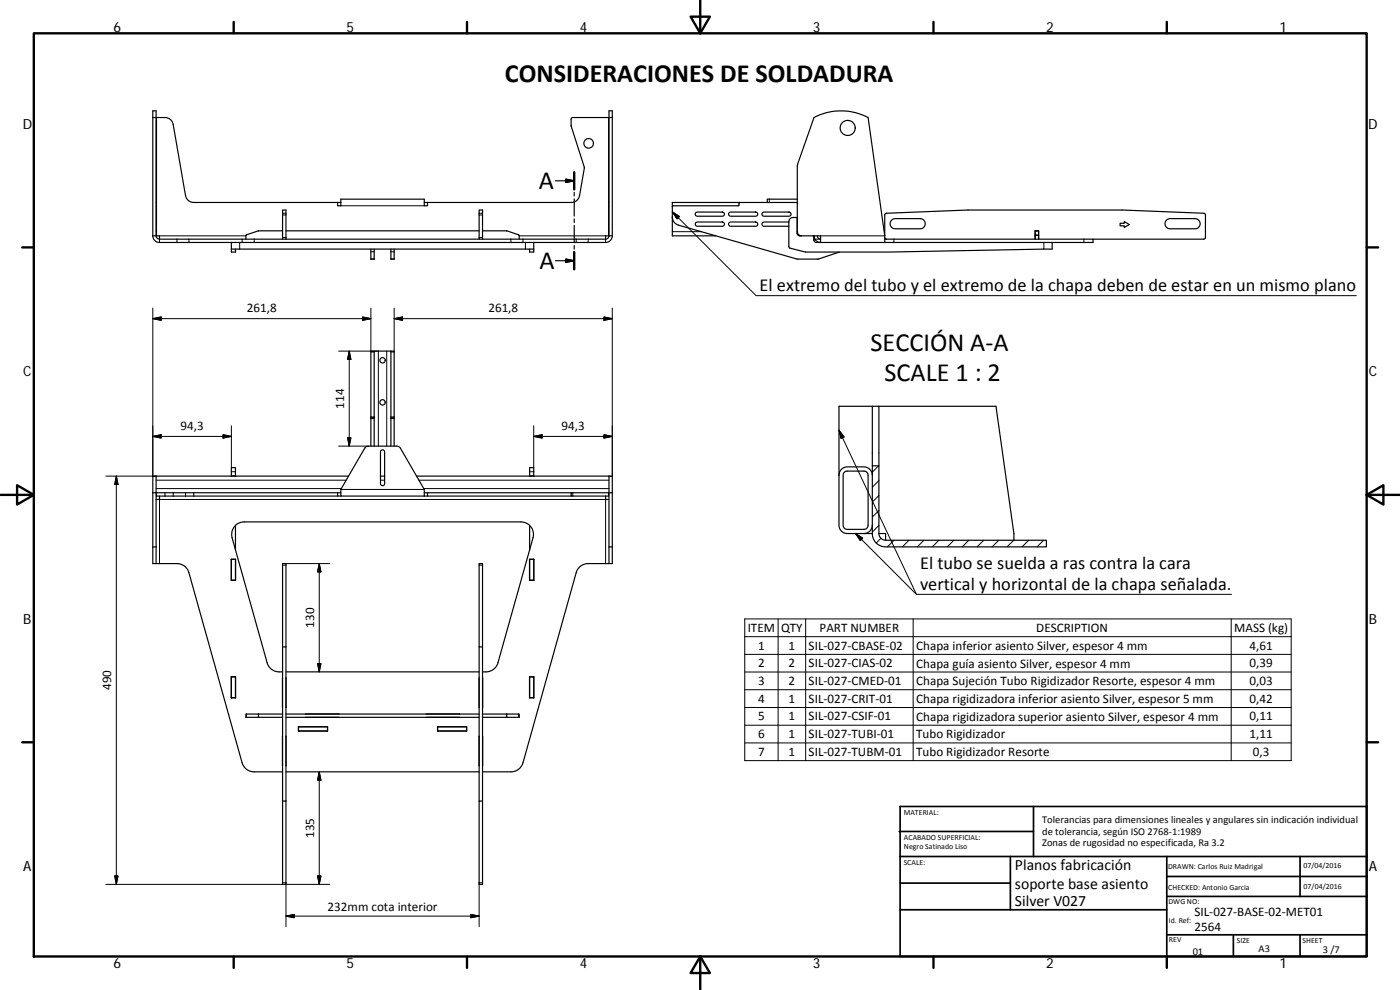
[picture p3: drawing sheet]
<svg xmlns="http://www.w3.org/2000/svg" width="420mm" height="297mm" viewBox="0 0 420 297" stroke-linecap="round" stroke-linejoin="round" font-family="sans-serif">
<g fill="none" stroke="#000" stroke-width=".36">
<path d="M45.9 35.3v-2h1v2M45.9 35.3h1M45.9 35.3v35.5M46.9 35.3v35.5l.3 .7 .7 .3M182.8 33.3h1v2h-1zM182.8 35.3v35.5l-.4 .7-.7 .3M183.8 35.3v35.5M166.7 54.3h5.6M169.8 53.7l2.5 .6-2.5 .5zM172.3 51.7v5.1M172.3 57.7v1.1M172.3 59.7v5.1"/>
<path d="M239.3 59.8h-9v.9h9M45.9 70.8a2 2 0 0 0 2 1.9h133.8a2 2 0 0 0 2.1-1.9M45.9 70.8h1.1M46.9 60.7h.1M47 70.8h.9v1M47.9 71.8h36.9M69.4 72.7v2.9h1.3v-.9M69.4 74.7h90.8M84.8 63h1v8.8h-1zM84.8 69.3h-7.3l-3.6 1.2-.1 1.3M85.8 71.8h58M85.8 69.3h58"/>
<path d="M102.3 60.7h-44.1a2.46 2.46 0 0 1-2.5-2l-3.7-21.4a2.43 2.43 0 0 0-2.5-2h-2.5v35.5M111.3 77.7h.1M111.3 74.7v3M111.3 77.7h1M112.3 74.7v3M112.3 77.7h.1M117.3 77.7h.1M117.3 74.7v3M117.3 77.7h1M118.3 74.7v3M118.3 77.7h.1M127.3 60.7h44.2a2.46 2.46 0 0 0 2.4-2l1.5-8.4-4-12.5v-2.2l.5-.3h10.8v35.5h-1v1"/>
<path d="M128.3 60.7v1h-1v-1.9h-25v1.9h-1v-1M143.8 63h1v8.8h-1zM144.8 69.3h7.3l3.6 1.2 .1 1.3M144.8 71.8h36.9M160.2 72.7v2.9h-1.2v-.9M166.7 78.2h5.6M169.8 77.7l2.5 .5-2.5 .5zM172.3 65.7v1.1M172.3 67.6v5.2M172.3 73.7v1M172.3 75.6v5.2M182.7 60.7h.1"/>
<path d="M182.7 70.8h1.1M201.8 65.1v5.7h13.1M201.8 62v3.1M201.8 65.1a2.57 2.57 0 0 0 1.8 2.4l35.7 10.2h6.2l6.4-2.1M208.8 63.9l.5-.3h7.5a.62 .62 0 0 1 .6 .7 .62 .62 0 0 1-.6 .6h-7.5a.62 .62 0 0 1-.6-.4 .62 .62 0 0 1 .1-.6zM208.8 66.8l.5-.2h7.5a.64 .64 0 0 1 .6 .6 .64 .64 0 0 1-.6 .7h-7.5a.64 .64 0 0 1-.6-.4 .64 .64 0 0 1 .1-.7zM218.8 63.9l.5-.3h7.5a.62 .62 0 0 1 .6 .7 .62 .62 0 0 1-.6 .6h-7.5a.61 .61 0 0 1-.6-.4 .61 .61 0 0 1 .1-.6zM218.8 66.8l.5-.2h7.5a.64 .64 0 0 1 .6 .6 .64 .64 0 0 1-.6 .7h-7.5a.62 .62 0 0 1-.6-.4 .62 .62 0 0 1 .1-.7zM222 60.7l-.2 .2-.2 .8h-19.6l-.2 .3M228.9 63.7l7.9-.1a.62 .62 0 0 1 .6 .7 .62 .62 0 0 1-.6 .6h-7.5a.62 .62 0 0 1-.6-.5 .62 .62 0 0 1 .2-.7zM230.3 60.7h-28.5v1.3M236.7 66.6h-7.4a.64 .64 0 0 0-.6 .6 .64 .64 0 0 0 .6 .7h7.4"/>
<path d="M239 60.7l.3 .3M239.3 69.5a1.26 1.26 0 0 0 1.2 1.3M239.3 70.2v-20.5l5-14.4a17.5 17.5 0 0 1 16.2 0l5 35.5v1.9M244 70.8l.3 .2M244.3 72l.2 .5 .5 .2h20.5M244.3 71v1.1M244.3 70.8a1.79 1.79 0 0 0 2 1.8v-1.8h-6.3l-.5-.3-.3-.5v-4.7h-1.2a1.27 1.27 0 0 0-1.3 1.2l.1 7.8 5 1.3h25l49-.9v-2M245.3 70.8l.2 .6 .8 .4M265.5 71.8h62.5v.9h-62.5M265.5 70.8v-6.3l.5-.5 24.5-1h46.3l24.5 1 .5 .3v7.1l-.4 .3-33.4 .1M265.5 71.2l.5 .6M267.6 66.1l1.1-.5h7.5a1.52 1.52 0 0 1 1.5 1.5 1.52 1.52 0 0 1-1.5 1.5h-7.5a1.52 1.52 0 0 1-1.4-.9 1.52 1.52 0 0 1 .3-1.6z"/>
<path d="M310.6 71.8v-2.6h1.1v2.6M310.7 71.8v-2.5h1v2.5M336.2 67h1.2v-.5l1.5 .9-1.5 .8v-.4h-1.2zM350.1 66.1l1-.5h7.5a1.52 1.52 0 0 1 1.6 1.5 1.52 1.52 0 0 1-1.6 1.5h-7.5a1.51 1.51 0 0 1-1.4-.9 1.51 1.51 0 0 1 .4-1.6zM112.3 105.3h5M117.3 105.3v20M117.3 105.3h1v20M109.8 134.1l.7-.2h8.6l.9 .4 7.3 12.6v1.9h-25v-1.9zM111.3 125.3h1v8.6M111.3 125.3v8.6M111.3 125.3v-20h1v20M114.4 135.1a.62 .62 0 0 1 .7-.1 .62 .62 0 0 1 .3 .6v9.5a.62 .62 0 0 1-.6 .6 .62 .62 0 0 1-.6-.6v-9.5z"/>
<path d="M117.3 125.3v8.6M117.3 125.3h1v8.6M261.8 139.8h2v20.3a2.08 2.08 0 0 0 2 2h48.2v2h-48.2a4 4 0 0 1-4-4v-2.5M261.8 121.9v17.9M261.8 139.8v2.8M263.8 121.9v17.9M45.9 147.8v16.3M45.9 147.8v-4.9h1v21.2M46.9 142.9h57.7M47 147.8v1h54.3M47.9 148.8v1.1h-1M69.4 142.8v-2.5h1.3v2.5"/>
<path d="M69.4 142.8v.1M69.4 142.8h1.3M70.7 142.8v.1M70.7 157.6v7.4M101.3 147.8v1h1M102.3 147.8h-56.4M114.2 142.9h1.2M125 142.9h57.8M127.3 147.8h1v1h-1M128.3 147.8h43.1M128.3 148.8h43.1M159 142.8v.1"/>
<path d="M159 157.6v7.4M159 140.3h1.2v2.5h-1.2zM160.2 142.8v.1M181.7 148.8v1.1h1.1M182.7 147.8v1h-11.3v-1h12.4M182.8 142.9v21.2h1M182.8 142.9h1v4.9M183.8 147.8v16.3M251.8 142.6v-20.7h47.1l5.4 38.2v2M251.8 142.6v15a2.51 2.51 0 0 0 2.5 2.5h5a2.51 2.51 0 0 0 2.5-2.5M251.8 142.6a2.51 2.51 0 0 1 2.5-2.5h5a2.51 2.51 0 0 1 2.5 2.5v15M253.4 141.7l.9-.3h5a1.23 1.23 0 0 1 1.2 1.2v15a1.26 1.26 0 0 1-1.2 1.2h-5a1.23 1.23 0 0 1-1.3-1.2v-15z"/>
<path d="M45.9 164.1h1M45.9 164.1v5h1M46.9 169.1h6.2a3.7 3.7 0 0 1 3.6 2.7l16 57.1a3.8 3.8 0 0 0 3.6 2.7h8.5M46.9 164.1v5M69.4 174.1h1.3M69.4 167.8h1.3v6.3h-1.3zM84.8 169.1h1v96.2h-1zM143.8 169.1h1v96.2h-1zM158.9 167.8h1.3v6.3h-1.3zM159 167.8v6.3M159 174.1h1.2M182.8 169.1h-6.3a3.7 3.7 0 0 0-3.6 2.7l-15.9 57.1a3.8 3.8 0 0 1-3.7 2.7h-8.5"/>
<path d="M182.8 164.1v5M183.8 164.1v5h-1M259.3 160.1h2.5M263.8 160.1h2v2M84.8 194.1h1M143.8 194.1h1M69.4 203.1h1.3v6.3h-1.3zM84.8 212.3h.1M84.8 203.4h.1M84.8 201.6a4 4 0 0 1-4.6-2.8l-10.6-37.4a3.8 3.8 0 0 1 3.7-4.8h83a3.8 3.8 0 0 1 3.7 4.8l-10.6 37.4a4 4 0 0 1-4.6 2.8M84.8 214.2h-11v1h11M85.8 212.3h.1"/>
<path d="M85.8 203.4h.1M85.8 201.6h58M85.8 215.2h58M85.8 214.2h58M89.6 219.3h.1M89.6 218.1h8.7v1.3h-8.7zM89.6 218.1h8.7v1.2h-8.7zM91.7 214.2h10M91.7 215.2h10M98.3 219.3h.1M127.9 214.2h10.1M127.9 215.2h10.1"/>
<path d="M131.3 219.3h.1M131.3 218.1h8.7v1.3h-8.7zM140 219.3h.1M140 218.1v1.2M140 218.1h-8.7v1.2h8.7M143.8 203.4v8.9M144.8 214.2h11v1h-11M144.8 203.4v8.9M158.9 203.1h1.3v6.3h-1.3zM159 203.1v6.3M84.8 229.8h.1M84.8 220.9h.1"/>
<path d="M85.8 229.8h.1M85.8 220.9h.1M85.8 231.6h58M143.8 220.9v8.9M144.8 220.9v8.9M84.8 240.3h1M143.8 240.3h1"/>
<circle cx="254.4" cy="38.4" r="2.25"/>
<circle cx="176.7" cy="43" r="1.43"/>
<circle cx="114.8" cy="108.1" r=".81"/>
<circle cx="114.8" cy="120.7" r=".81"/>
</g>
<g fill="none" stroke="#000" stroke-width=".3">
<path d="M230.9 59.8v.9M46.9 69.5h.1M46.9 62h.1M47.9 70.8h25.9M47.9 71.8v.9M53.1 71.8v.9M56.7 71.8v.9M71.9 72.7v2M72.7 71.8v.9M76.3 71.8v.9M84.8 64.5h1M84.8 71.2h1"/>
<path d="M84.8 64h1M102.3 61.7h25M111.3 75.5h1M111.3 77.7h1M117.3 75.5h1M117.3 77.7h1M143.8 64.5h1M143.8 71.2h1M143.8 64h1M153.3 71.8v.9M155.8 70.8h25.9M157 71.8v.9"/>
<path d="M157.7 72.7v2M172.9 71.8v.9M176.5 71.8v.9M181.7 71.8v.9M182.7 69.5h.1M182.7 62h.1M201.8 63.6l25.1 25.1h180.1M201.8 63.6l2.1 1.4-.7 .7zM201.8 69.5h8.7M244.5 71.8h1.8M246.3 70.8h19.2M268.3 71.8v.9"/>
<path d="M310.7 69.3h1M310.7 70.7h1M310.7 70.5h1M313.3 72.7v2M325.3 71.8v.9M45.9 92.4v50.5h1M45.9 95.6l2.5-.5v1zM45.9 95.6h65.4M108.8 95.1l2.5 .5-2.5 .5zM111.3 92.4v13.2h1M118.3 92.4v13.2h-1M118.3 95.6l2.5-.5v1z"/>
<path d="M118.3 95.6h65.5M181.3 95.1l2.5 .5-2.5 .5zM183.8 92.4v50.5h-1M101.6 105.3h11.9v28.6M104.8 105.3v28.6M104.8 105.3l.5 2.5h-1zM116.1 105.3v28.6M45.9 130.9l2.5-.5v1zM45.9 130.9h23.5M66.9 130.4l2.5 .5-2.5 .5zM69.4 127.8v12.5M101.6 133.9h8.9"/>
<path d="M104.3 131.3h1l-.5 2.6zM111.3 125.6h1M111.3 125.1h1M117.3 125.6h1M117.3 125.1h1M160.2 130.9l2.5-.5v1zM160.2 130.9h23.6M160.2 127.8v12.5M181.3 130.4l2.5 .5-2.5 .5zM251.8 129.1l1.5 2-.9 .5zM251.8 129.1l23.2 49.2M263.7 139.8l-1.9 1.9"/>
<path d="M31.7 142.9h15.2M34.9 142.9l.5 2.5h-1zM34.9 142.9v122.4M46.9 146.6h55.6M46.9 144.1h57M49.5 147.8v1M52 147.8v1M55.7 147.8v1M58.2 147.8v1M69.4 141.5h1.3M102.3 146.9h25M114.2 144.1h1.2"/>
<path d="M125.7 144.1h57.1M127.2 146.6h55.6M159 141.5h1.2M171.9 147.8v1M263.8 157.6l-2 2M263.8 153.2l-2 1.9M263.8 148.7l-2 2M263.8 144.2l-2 2M47.9 169.1v-19.2h133.8v19.2M84.8 169.6h1M85.8 169.1h13.2M95.8 169.1v32.5"/>
<path d="M95.8 169.1l.5 2.5h-1zM143.8 169.6h1M256.8 160.1l18.2 18.2h94.6M256.8 160.1l2.1 1.4-.7 .7zM264.4 161.5l-1.4 1.4M268.3 162.1l-2 2M272.8 162.1l-2 2M277.3 162.1l-2 2M281.8 162.1l-2 2M286.3 162.1l-2 2M290.8 162.1l-2 2M295.2 162.1l-2 2"/>
<path d="M299.8 162.1l-2.1 2M304.2 162.1l-2 2M308.7 162.1l-2 2M313.2 162.1l-2 2M95.3 199.1h1l-.5 2.5zM223.5 185.7h164v42.5h-164zM223.5 191h164M223.5 196.3h164M233.5 185.7v42.5M241.8 185.7v42.5M274.1 185.7v42.5M369.5 185.7v42.5"/>
<path d="M74 214.2v1M77.5 214.2v1M77.6 214.2v1M152 214.2v1M152.1 214.2v1M155.6 214.2v1M223.5 201.6h164M223.5 206.9h164M223.5 212.3h164M223.5 217.6h164M95.8 231.6v33.7M95.8 231.6l.5 2.5h-1z"/>
<path d="M223.5 222.9h164M31.7 265.3h53.1M34.4 262.8h1l-.5 2.5zM84.8 264.9h1v13.1M85.8 274.9l2.5-.5v1zM85.8 274.9h58M85.8 265.3h13.2M95.3 262.8h1l-.5 2.5zM141.3 274.4l2.5 .5-2.5 .5zM144.8 264.9h-1v13.1"/>
</g>
<g fill="none" stroke="#000" stroke-width=".71">
<path d="M10.1 10h400.1v277h-400.1zM70.1 6.6v3.4M140.2 6.6v3.4M207.3 5h5.8l-2.9 5zM210.2 0v10M280.2 6.6v3.4M350.2 6.6v3.4M172.3 51.7v5.1M6.7 74.2h3.4M172.3 75.6v5.2M410.2 74.2h3.4M.2 148.5h9.9"/>
<path d="M5.1 145.6l5 2.9-5 2.9zM410.2 148.5l5-2.9v5.8zM410.2 148.5h9.9M6.7 222.7h3.4M410.2 222.7h3.4M70.1 287v3.4M140.2 287v3.4M210.2 287l2.9 5h-5.8zM210.2 287v10M280.2 287v3.4M350.2 287v3.4"/>
</g>
<g fill="none" stroke="#000" stroke-width=".51">
<path d="M269.8 249.5h40.4M270.1 257h140.1M270.1 242h140.1v45h-140.1zM303.2 257v16M310.2 242v15M350.2 257v30M390.2 257v12M270.1 273h80.1M270.1 265h33.1M350.2 269h60M350.2 263h60M350.2 280.5h60"/>
<path d="M370.2 280.5v6.5M390.2 280.5v6.5"/>
</g>
<path d="M169.8 53.7l2.5 .6-2.5 .5zM169.8 77.7l2.5 .5-2.5 .5z" fill="#000" stroke="#000" stroke-width=".36"/>
<g fill="#000" stroke="#000" stroke-width=".3">
<path d="M201.8 63.6l2.1 1.4-.7 .7zM45.9 95.6l2.5-.5v1zM108.8 95.1l2.5 .5-2.5 .5zM118.3 95.6l2.5-.5v1zM181.3 95.1l2.5 .5-2.5 .5zM104.8 105.3l.5 2.5h-1zM45.9 130.9l2.5-.5v1zM66.9 130.4l2.5 .5-2.5 .5zM104.3 131.3h1l-.5 2.6zM160.2 130.9l2.5-.5v1zM181.3 130.4l2.5 .5-2.5 .5zM251.8 129.1l1.5 2-.9 .5z"/>
<path d="M34.9 142.9l.5 2.5h-1zM95.8 169.1l.5 2.5h-1zM256.8 160.1l2.1 1.4-.7 .7zM95.3 199.1h1l-.5 2.5zM95.8 231.6l.5 2.5h-1zM34.4 262.8h1l-.5 2.5zM85.8 274.9l2.5-.5v1zM95.3 262.8h1l-.5 2.5zM141.3 274.4l2.5 .5-2.5 .5z"/>
</g>
<g font-size="7.9">
<text x="151.5" y="24.5">CONSIDERACIONES DE SOLDADURA</text>
<text x="161.7" y="56.7">A</text>
<text x="161.9" y="80.6">A</text>
<text x="261.3" y="105.4">SECCIÓN A‐A</text>
<text x="265.4" y="114.4">SCALE 1 : 2</text>
</g>
<g font-size="5.5">
<text x="228" y="87.4">El extremo del tubo y el extremo de la chapa deben de estar en un mismo plano</text>
<text x="276.1" y="170.7">El tubo se suelda a ras contra la cara</text>
<text x="276.1" y="177">vertical y horizontal de la chapa señalada.</text>
</g>
<g font-size="4.7">
<text x="304.6" y="261.2">Planos fabricación</text>
<text x="304.6" y="266.6">soporte base asiento</text>
<text x="304.6" y="272">Silver V027</text>
</g>
<g font-size="4.2">
<text x="34" y="9.6">6</text>
<text x="104" y="9.6">5</text>
<text x="174" y="9.6">4</text>
<text x="244" y="9.6">3</text>
<text x="314" y="9.6">2</text>
<text x="384" y="9.6">1</text>
<text x="6.8" y="38.7">D</text>
<text x="410.6" y="38.7">D</text>
<text x="7" y="112.9">C</text>
<text x="410.8" y="112.9">C</text>
<text x="7" y="187.1">B</text>
<text x="410.8" y="187.1">B</text>
<text x="7" y="261.3">A</text>
<text x="410.8" y="261.3">A</text>
<text x="34" y="290.4">6</text>
<text x="104" y="290.4">5</text>
<text x="174" y="290.4">4</text>
<text x="244" y="290.4">3</text>
<text x="314" y="290.4">2</text>
<text x="384" y="290.4">1</text>
</g>
<g font-size="3.9">
<text x="74.1" y="93.5">261,8</text>
<text x="146.6" y="93.5">261,8</text>
<text x="103.3" y="122.6" transform="rotate(-90 103.3 122.6)">114</text>
<text x="54.2" y="128.9">94,3</text>
<text x="168.5" y="128.9">94,3</text>
<text x="94.3" y="188.3" transform="rotate(-90 94.3 188.3)">130</text>
<text x="224.4" y="189.6">ITEM</text>
<text x="234.4" y="189.6">QTY</text>
<text x="246" y="189.6">PART NUMBER</text>
<text x="311" y="189.6">DESCRIPTION</text>
<text x="370.4" y="189.7">MASS (kg)</text>
<text x="227.5" y="194.9">1</text>
<text x="236.7" y="194.9">1</text>
<text x="242.7" y="194.9">SIL‐027‐CBASE‐02</text>
<text x="274.9" y="195">Chapa inferior asiento Silver, espesor 4 mm</text>
<text x="375" y="194.9">4,61</text>
<text x="227.5" y="200.2">2</text>
<text x="236.7" y="200.2">2</text>
<text x="242.7" y="200.2">SIL‐027‐CIAS‐02</text>
<text x="274.9" y="200.3">Chapa guía asiento Silver, espesor 4 mm</text>
<text x="375" y="200.2">0,39</text>
<text x="33.3" y="207.1" transform="rotate(-90 33.3 207.1)">490</text>
<text x="227.5" y="205.5">3</text>
<text x="236.7" y="205.5">2</text>
<text x="242.7" y="205.5">SIL‐027‐CMED‐01</text>
<text x="274.9" y="205.6">Chapa Sujeción Tubo Rigidizador Resorte, espesor 4 mm</text>
<text x="375" y="205.5">0,03</text>
<text x="227.5" y="210.9">4</text>
<text x="236.7" y="210.9">1</text>
<text x="242.7" y="210.9">SIL‐027‐CRIT‐01</text>
<text x="274.9" y="210.9">Chapa rigidizadora inferior asiento Silver, espesor 5 mm</text>
<text x="375" y="210.9">0,42</text>
<text x="227.5" y="221.5">6</text>
<text x="227.5" y="216.2">5</text>
<text x="236.7" y="221.5">1</text>
<text x="236.7" y="216.2">1</text>
<text x="242.7" y="221.5">SIL‐027‐TUBI‐01</text>
<text x="242.7" y="216.2">SIL‐027‐CSIF‐01</text>
<text x="274.9" y="216.2">Chapa rigidizadora superior asiento Silver, espesor 4 mm</text>
<text x="274.9" y="221.6">Tubo Rigidizador</text>
<text x="375" y="216.2">0,11</text>
<text x="375" y="221.5">1,11</text>
<text x="227.5" y="226.8">7</text>
<text x="236.7" y="226.8">1</text>
<text x="242.7" y="226.8">SIL‐027‐TUBM‐01</text>
<text x="274.9" y="226.9">Tubo Rigidizador Resorte</text>
<text x="376" y="226.8">0,3</text>
<text x="94.3" y="251.4" transform="rotate(-90 94.3 251.4)">135</text>
<text x="98.3" y="273.3">232mm cota interior</text>
<text x="358.5" y="274.9">SIL‐027‐BASE‐02‐MET01</text>
<text x="358.5" y="279.4">2564</text>
</g>
<g font-size="3.1">
<text x="312.8" y="246.8">Tolerancias para dimensiones lineales y angulares sin indicación individual</text>
<text x="312.8" y="250.4">de tolerancia, según ISO 2768‐1:1989</text>
<text x="312.8" y="254">Zonas de rugosidad no especificada, Ra 3.2</text>
<text x="357.9" y="286.4">01</text>
<text x="377.7" y="285.6">A3</text>
<text x="397" y="285.9">3 /7</text>
</g>
<g font-size="2.4">
<text x="271.2" y="244.4">MATERIAL:</text>
<text x="271.3" y="251.9">ACABADO SUPERFICIAL:</text>
<text x="271.3" y="254.6">Negro Satinado Liso</text>
<text x="271.2" y="259.7">SCALE:</text>
<text x="350.6" y="260.8">DRAWN: Carlos Ruiz Madrigal</text>
<text x="391.2" y="260.6">07/04/2016</text>
<text x="350.6" y="267">CHECKED: Antonio Garcia</text>
<text x="391.2" y="266.6">07/04/2016</text>
<text x="350.7" y="271.4">DWG NO:</text>
<text x="350.8" y="276.8">Id. Ref:</text>
<text x="350.8" y="282.8">REV</text>
<text x="371.2" y="282.9">SIZE</text>
<text x="390.9" y="282.9">SHEET</text>
</g>
</svg>
